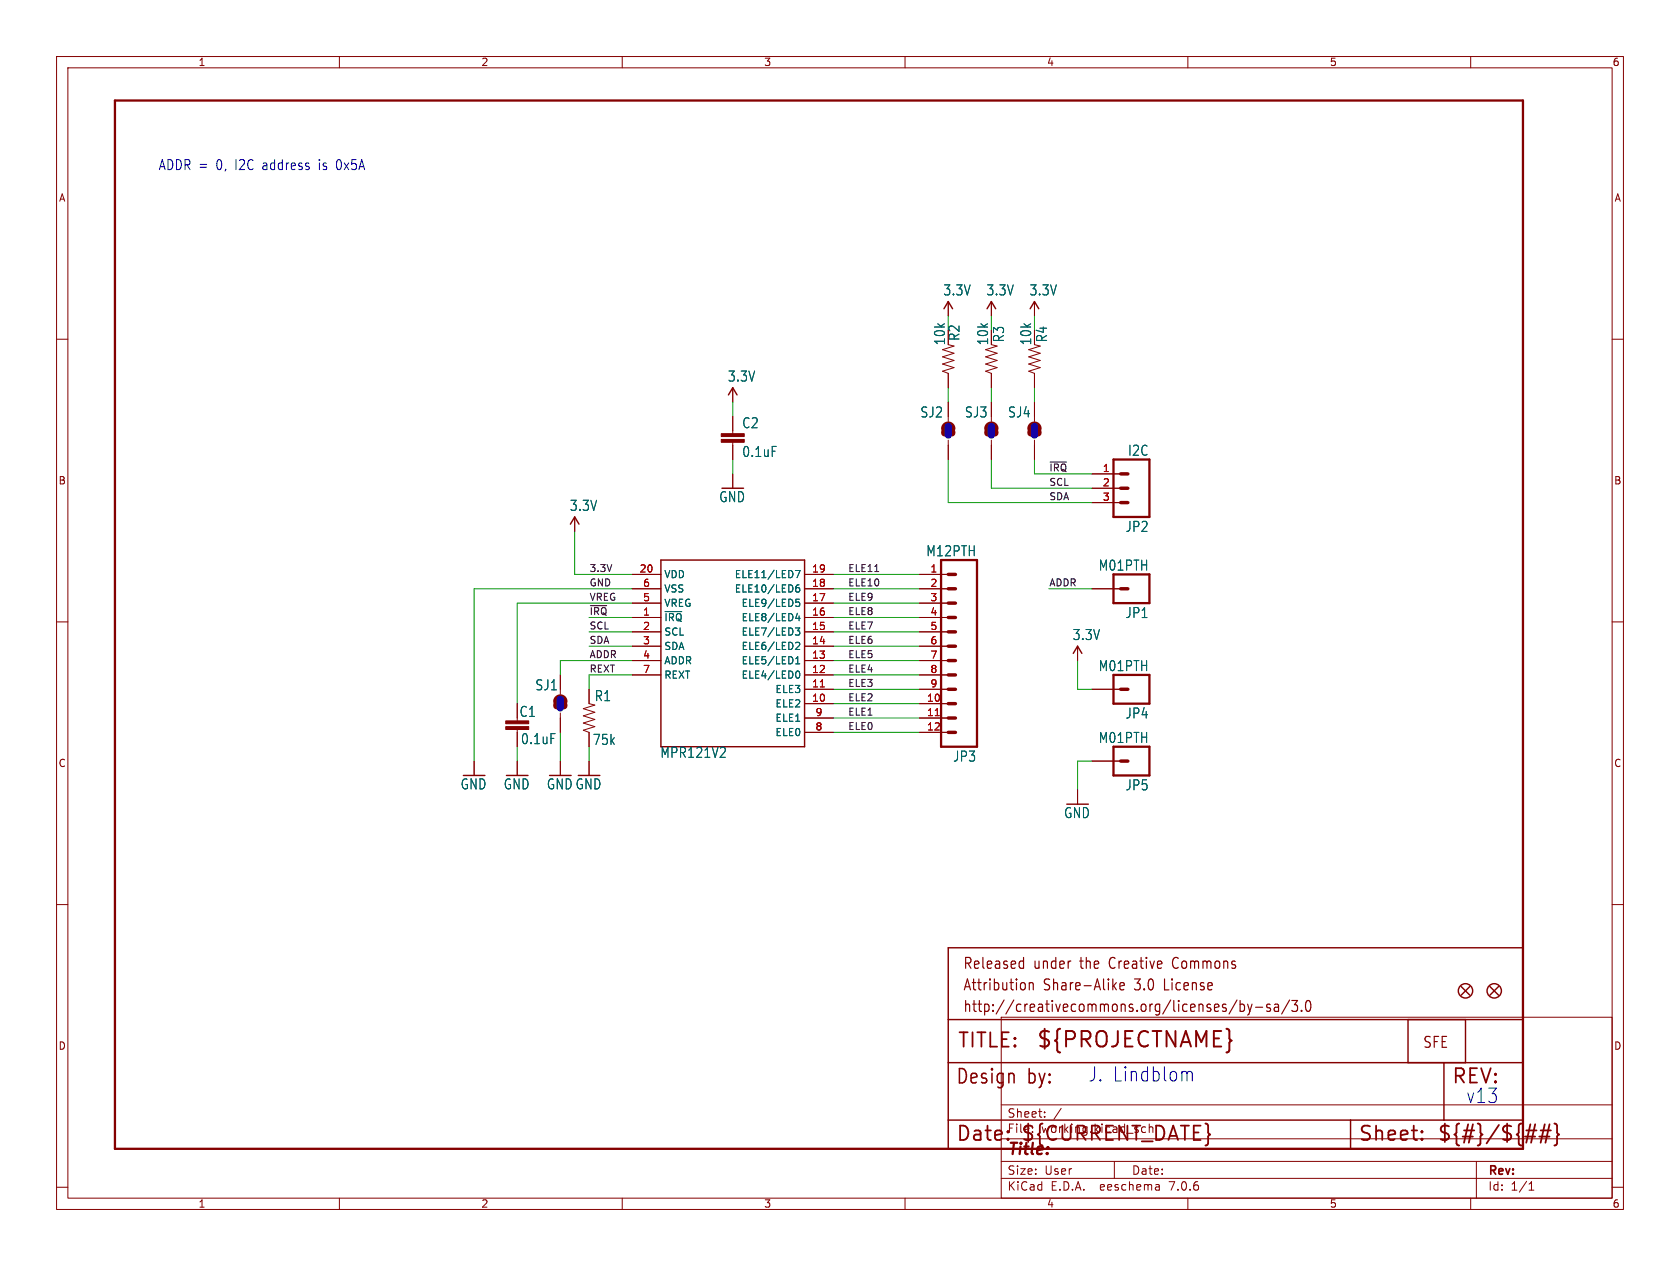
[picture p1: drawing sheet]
<svg xmlns="http://www.w3.org/2000/svg" width="297mm" height="224mm" viewBox="0 0 297 224" stroke-linecap="round" stroke-linejoin="round" font-family="sans-serif">
<g fill="none" stroke="#840000" stroke-width=".18">
<path d="M10 10h277v203.9h-277zM12 12h273v199.9h-273zM60 10v2M110 10v2M160 10v2M210 10v2M260 10v2M10 60h2M167.6 53.3v2.6M175.3 53.3v2.6M182.9 53.3v2.6M285 60h2"/>
<path d="M129.5 68.6v2.5M129.5 73.7v3M129.5 78.2v3.1M167.6 61l1.1 .2-2.1 .6 2.1 .7-2.1 .6 2.1 .7-2.1 .6 2.1 .6-2.1 .7 1 .3v2.6M167.6 71.1v3.4M167.6 77.9v3.4M175.3 71.1v3.4M175.3 77.9v3.4M176.3 61.2l-2.1 .6 2.1 .7-2.1 .6 2.1 .7-2.1 .6 2.1 .6-2.1 .7 1.1 .3v2.6M182.9 71.1v3.4M182.9 77.9v3.4M183.9 61.2l-2 .6 2 .7-2 .6 2 .7-2 .6 2 .6-2 .7 1 .3v2.6"/>
<path d="M101.6 91.4v2.6M129.5 83.8v2.6M193 83.8h5.1M193 86.4h5.1M193 88.9h5.1M10 110h2M99.1 119.4v3.4M111.8 104.1h5M111.8 109.2h5M111.8 119.4h5M111.8 116.8h5M111.8 114.3h5"/>
<path d="M111.8 111.8h5M111.8 106.7h5M111.8 101.6h5M142.2 104.1h5.1M142.2 109.2h5.1M142.2 119.4h5.1M142.2 116.8h5.1M142.2 114.3h5.1M142.2 111.8h5.1M142.2 106.7h5.1M142.2 101.6h5.1M162.6 104.1h5"/>
<path d="M162.6 109.2h5M162.6 119.4h5M162.6 116.8h5M162.6 114.3h5M162.6 111.8h5M162.6 106.7h5M162.6 101.6h5M190.5 114.3v2.5M193 104.1h5.1M285 110h2M83.8 134.6v2.6M91.4 129v.5"/>
<path d="M91.4 134.6v2.6M99.1 126.1v3.4M99.1 134.6v2.6M104.1 121.9v2.6l1.1 .2-2.1 .6 2.1 .7-2.1 .6 2.1 .7-2.1 .6 2.1 .6-2.1 .7 1 .3M104.1 134.6v2.6M142.2 124.5h5.1M142.2 121.9h5.1M142.2 129.5h5.1M142.2 127h5.1M162.6 124.5h5M162.6 121.9h5M162.6 129.5h5"/>
<path d="M162.6 127h5M190.5 139.7v2.5M193 121.9h5.1M193 134.6h5.1M10 160h2M285 160h2M177 179.9h108v32h-108zM177 195.4h108M184.7 197.5v.1M184.7 196.7v.1M187.6 196l-1.3 2M10 210h2"/>
<path d="M60 211.9v2M110 211.9v2M160 211.9v2M177 208.4h108M177 205.4h108M177 201.4h108M197 205.4v3M204.9 209.6l.1 .9M205 210.4l-.2 .1M205 209.9h-.2M210 211.9v2M260 211.9v2"/>
<path d="M261 205.4v6.5M270.3 210.5h.9M270.3 209.4l.4-.4v1.5M285 210h2"/>
</g>
<path d="M167 76.6a.64 .64 0 0 1 .6-.7 .64 .64 0 0 1 .7 .7M167 75.8a.64 .64 0 0 1 .6-.6 .64 .64 0 0 1 .7 .6M174.6 76.6a.64 .64 0 0 1 .7-.7 .64 .64 0 0 1 .6 .7M174.6 75.8a.64 .64 0 0 1 .7-.6 .64 .64 0 0 1 .6 .6M182.2 76.6a.64 .64 0 0 1 .7-.7 .64 .64 0 0 1 .6 .7M182.2 75.8a.64 .64 0 0 1 .7-.6 .64 .64 0 0 1 .6 .6M98.4 124.8a.64 .64 0 0 1 .7-.6 .64 .64 0 0 1 .6 .6M98.4 124.1a.64 .64 0 0 1 .7-.7 .64 .64 0 0 1 .6 .7" fill="none" stroke="#840000" stroke-width="1.3"/>
<path d="M20.3 17.8h248.9v185.4h-248.9zM166.4 99.1h6.3v33h-6.3zM196.8 81.3h6.4v10.1h-6.4zM196.8 101.6h6.4v5.1h-6.4zM196.8 119.4h6.4v5.1h-6.4zM196.8 132.1h6.4v5.1h-6.4z" fill="none" stroke="#840000" stroke-width=".41"/>
<g fill="none" stroke="#840000" stroke-width=".61">
<path d="M198.1 83.8h1.3M198.1 86.4h1.3M198.1 88.9h1.3M167.6 104.1h1.3M167.6 101.6h1.3M167.6 106.7h1.3M167.6 109.2h1.3M167.6 111.8h1.3M167.6 114.3h1.3M167.6 116.8h1.3M167.6 119.4h1.3M198.1 104.1h1.3"/>
<path d="M167.6 121.9h1.3M167.6 124.5h1.3M167.6 127h1.3M167.6 129.5h1.3M198.1 121.9h1.3M198.1 134.6h1.3"/>
</g>
<g fill="none" stroke="#840000" stroke-width=".25">
<path d="M166.9 54.6l.7-1.3 .8 1.3M174.5 54.6l.8-1.3 .7 1.3M182.1 54.6l.8-1.3 .7 1.3M128.8 69.9l.7-1.3 .8 1.3M100.8 92.7l.8-1.3 .8 1.3M116.8 99.1h25.4v33h-25.4zM189.7 115.6l.8-1.3 .8 1.3M167.6 167.6h101.6v35.6h-101.6zM258.3 174.5l1.5 1.5M259.8 174.5l-1.5 1.5M263.4 174.5l1.5 1.5M264.9 174.5l-1.5 1.5"/>
<path d="M167.6 188h101.6M167.6 180.3h101.6M167.6 198.1h101.6M238.8 198.1v5.1M248.9 180.3v7.7M255.3 188v10.1M259.1 180.3v7.7"/>
<circle cx="259.1" cy="175.3" r="1.27"/>
<circle cx="264.2" cy="175.3" r="1.27"/>
</g>
<g fill="none" stroke="#006464" stroke-width=".18">
<path d="M117.6 108.2h2.9M140.6 111.1h.8l-.4 .5 .3 .1 .1 .4-.3 .2h-.3M140.6 100.9h.9l-.6 1.3M140.7 117.4h.7M140.7 116.5l.3-.4v1.3M140.7 106.5h.4l.3 .2-.1 .5h-.6M140.7 113.7l.4-.1 .3 .4-.8 .9h.8M140.7 106h.6M140.8 118.8l.2-.1a.68 .68 0 0 1 .4 .6 .68 .68 0 0 1-.4 .7l-.2-.2M141 108.5l-.3 .9h.8M141.3 103.4l-.4 .1a.86 .86 0 0 0 0 1.2l.4-.1 .1-.4-.3-.3-.3 .1-.1 .2M141.3 109v.8"/>
<path d="M127.3 134h.9M128.2 132.3v.6"/>
</g>
<path d="M145 121.5h.7M165.3 126.6h.8" fill="none" stroke="#a90000" stroke-width=".18"/>
<g fill="none" stroke="#840000" stroke-width=".32">
<path d="M269.8 199.9h1.8M271.4 198.9l-.7 3.2M272.4 199.9h1.8M273.1 198.9l-.7 3.2M273.9 198.9l-.7 3.2M274.8 198.7l.3 .2 .2 .2v1.2l.3 .4-.3 .3v1.2l-.2 .3-.3 .1M178.2 201.4l.1 .1-.1 .1M251.4 201.4l.1 .1-.1 .1M251.4 201.4l-.1 .1 .1 .1M251.4 200.1v.2M251.4 201.4v.2M251.4 200.1l.1 .1-.1 .1"/>
<path d="M251.4 200.1l-.1 .1 .1 .1M269.6 201h1.8M272.1 201h1.8"/>
</g>
<g fill="none" stroke="#840000" stroke-width=".21">
<path d="M180.5 170l.4 .1M180.9 169.3v2M180.9 171.2l-.4 .1M181.2 174v.9M182 173.8v1.3M182 174a.4 .4 0 0 1 .6-.1l.1 1.2M196.9 174.4l.5 .7M197.4 173.8l-.7 .7M198 174.4l.8-.1-.1-.4-.5-.1-.2 .3 .1 .9 .1 .1 .5-.1M218.7 176.9l-1.4 2.5M219.2 177v1.9M219.2 177.7l.5-.1 .3 .4v.5l-.1 .3-.2 .1-.5-.1"/>
<path d="M220.6 177.6l.4 1.3M221 178.9l-.2 .5-.2 .1M221.3 177.6l-.3 1.3M222 178.2h1.2M224.5 177.7l-.3-.1a.34 .34 0 0 0-.3 .3 .34 .34 0 0 0 .3 .4h.2a.34 .34 0 0 1 .2 .3 .34 .34 0 0 1-.2 .3l-.5-.1M225.3 177.7l.2-.1 .5 .1v1.2M226 178.1l-.5 .1a.4 .4 0 0 0-.3 .3 .4 .4 0 0 0 .3 .4l.5-.1M228 176.9l-1.4 2.5M228.4 177h1l-.6 .7a.45 .45 0 0 1 .6 .4v.4l-.2 .3-.6 .1-.2-.2M230.1 178.7v.2M231 177.1a.37 .37 0 0 1 .4-.1 .37 .37 0 0 1 .3 .3v.9a.71 .71 0 0 1-.4 .7h-.1a1.44 1.44 0 0 1-.2-1.8z"/>
</g>
<g fill="#840000" stroke="#840000" stroke-width=".18">
<path d="M89.4 128.5h4.1v.5h-4.1z"/>
<path d="M89.4 127.5h4.1v.5h-4.1z"/>
<path d="M127.5 77.7h4.1v.5h-4.1z"/>
<path d="M127.5 76.7h4.1v.5h-4.1z"/>
</g>
<path d="M185.6 81.7h2.9M104.4 107.1h2.9M154.6 101.1h.8" fill="none" stroke="#0f0f0f" stroke-width=".18"/>
<path d="M209.9 189.9l.3-.4 .5 .1 .1 1.6" fill="none" stroke="#0000c2" stroke-width=".18"/>
<path d="M167.6 75.4v1.6M175.3 75.4v1.6M182.9 75.4v1.6M99.1 123.7v1.5" fill="none" stroke="#0000c2" stroke-width="1.3"/>
<g fill="none" stroke="#009600" stroke-width=".18">
<path d="M167.6 55.9v2.5M175.3 55.9v2.5M182.9 55.9v2.5M129.5 71.1v2.6M167.6 68.6v2.5M175.3 68.6v2.5M182.9 68.6v2.5M101.6 94v7.6h10.2M129.5 81.3v2.5M167.6 81.3v7.6h25.4M175.3 81.3v5.1h17.7M182.9 81.3v2.5h10.1"/>
<path d="M104.1 109.2h7.7M104.1 114.3h7.7M104.1 111.8h7.7M111.8 104.1h-28v30.5M111.8 106.7h-20.4v17.8M111.8 119.4h-7.7v2.5M111.8 116.8h-12.7v2.6M147.3 104.1h15.3M147.3 109.2h15.3M147.3 114.3h15.3M147.3 106.7h15.3M147.3 101.6h15.3"/>
<path d="M147.3 116.8h15.3M147.3 119.4h15.3M147.3 111.8h15.3M185.4 104.1h7.6M190.5 116.8v5.1h2.5M91.4 132.1v2.5M99.1 129.5v5.1M104.1 132.1v2.5M147.3 121.9h15.3M147.3 127h15.3M147.3 124.5h15.3M147.3 129.5h15.3"/>
<path d="M193 134.6h-2.5v5.1"/>
</g>
<text font-size="3.8" fill="#840000" x="183.1" y="185.7">${PROJECTNAME}</text>
<g font-size="3.5" fill="#840000">
<text x="169.2" y="185.7">TITLE:</text>
<text x="168.9" y="192.1">Design</text>
<text x="181.6" y="192.1">by:</text>
<text x="256.5" y="192.1">REV:</text>
<text x="168.9" y="202.2">Date:</text>
<text x="180.3" y="202.2">${CURRENT_DATE}</text>
<text x="240" y="202.2">Sheet:</text>
<text x="254" y="202.2">${#}/${##}</text>
</g>
<g font-size="3.5" fill="#0000c2">
<text x="192.3" y="191.5">J. Lindblom</text>
<text x="259.1" y="195.3">v13</text>
</g>
<text font-size="2.8" fill="#840000" x="178" y="204.8">Title:</text>
<g font-size="2.7" fill="#840000">
<text x="170.2" y="171.7">Released</text>
<text x="182.7" y="171.7">under</text>
<text x="191.1" y="171.7">the</text>
<text x="196.5" y="171.7">Creative</text>
<text x="208" y="171.7">Commons</text>
<text x="170.2" y="175.5">Attribution</text>
<text x="170.2" y="179.3">http://creativecommons.org/licenses/by-sa/3.0</text>
<text x="184.5" y="175.5">Share-Alike</text>
<text x="200.8" y="175.5">3.0</text>
<text x="206.2" y="175.5">License</text>
<text x="251.5" y="185.6">SFE</text>
</g>
<g font-size="2.5" fill="#0000c2">
<text x="27.9" y="30.2">ADDR =</text>
<text x="38.3" y="30.2">0, I2C address</text>
<text x="56.8" y="30.2">is 0x5A</text>
</g>
<g font-size="2.5" fill="#006464">
<text x="166.7" y="52.5">3.3V</text>
<text x="174.3" y="52.5">3.3V</text>
<text x="181.9" y="52.5">3.3V</text>
<text x="167.3" y="61.2" transform="rotate(-90 167.3 61.2)">10k</text>
<text x="174.9" y="61.2" transform="rotate(-90 174.9 61.2)">10k</text>
<text x="182.5" y="61.2" transform="rotate(-90 182.5 61.2)">10k</text>
<text x="128.6" y="67.7">3.3V</text>
<text x="131.1" y="76">C2</text>
<text x="162.6" y="74.1">SJ2</text>
<text x="170.5" y="74.1">SJ3</text>
<text x="178.1" y="74.1">SJ4</text>
<text x="131.1" y="81">0.1uF</text>
<text x="199.3" y="80.8">I2C</text>
<text x="127.1" y="89">GND</text>
<text x="100.6" y="90.6">3.3V</text>
<text x="198.9" y="94.3">JP2</text>
<text x="163.7" y="98.6">M12PTH</text>
<text x="194.1" y="101.2">M01PTH</text>
<text x="189.5" y="113.4">3.3V</text>
<text x="198.9" y="109.5">JP1</text>
<text x="194.1" y="118.9">M01PTH</text>
<text x="94.5" y="122.3">SJ1</text>
<text x="105" y="124.2">R1</text>
<text x="194.1" y="131.6">M01PTH</text>
<text x="198.9" y="127.3">JP4</text>
<text x="116.6" y="134.3">MPR121V2</text>
<text x="168.4" y="134.9">JP3</text>
<text x="81.3" y="139.8">GND</text>
<text x="89" y="139.8">GND</text>
<text x="96.6" y="139.8">GNDGND</text>
<text x="198.9" y="140">JP5</text>
<text x="188" y="144.9">GND</text>
</g>
<g font-size="2.5" fill="#840000">
<text x="169.8" y="60.4" transform="rotate(-90 169.8 60.4)">R2</text>
<text x="177.7" y="60.7" transform="rotate(-90 177.7 60.7)">R3</text>
<text x="185.3" y="60.7" transform="rotate(-90 185.3 60.7)">R4</text>
<text x="91.7" y="127">C1</text>
<text x="92" y="131.8">0.1uF</text>
<text x="104.7" y="132">75k</text>
</g>
<g font-size="2.1" fill="#840000">
<text x="178" y="197.9">Sheet:</text>
<text x="178" y="200.6">File:</text>
<text x="184.1" y="200.6">working.kicad_sch</text>
<text x="178" y="208">Size:</text>
<text x="184.7" y="208">User</text>
<text x="200" y="208">Date:</text>
<text x="263" y="208.2">Rev:</text>
<text x="178" y="210.8">KiCad</text>
<text x="185.7" y="210.8">E.D.A.</text>
<text x="194.6" y="210.8">eeschema</text>
<text x="207" y="210.8">7.0.6</text>
<text x="263" y="210.8">Id:</text>
<text x="267.1" y="210.8">1/1</text>
</g>
<g font-size="1.8" fill="#840000">
<text x="35" y="11.9">1</text>
<text x="85" y="11.9">2</text>
<text x="135" y="11.9">3</text>
<text x="185" y="11.9">4</text>
<text x="235" y="11.9">5</text>
<text x="285" y="11.9">6</text>
<text x="10.3" y="35.9">A</text>
<text x="285.3" y="35.9">A</text>
<text x="10.3" y="85.9">B</text>
<text x="285.3" y="85.9">B</text>
<text x="10.3" y="135.9">C</text>
<text x="285.3" y="135.9">C</text>
<text x="10.3" y="185.9">D</text>
<text x="285.3" y="185.9">D</text>
<text x="35" y="213.8">1</text>
<text x="85" y="213.8">2</text>
<text x="135" y="213.8">3</text>
<text x="185" y="213.8">4</text>
<text x="235" y="213.8">5</text>
<text x="285" y="213.8">6</text>
</g>
<g font-size="1.8" fill="#a90000">
<text x="194.9" y="83.6">1</text>
<text x="194.9" y="86.1">2</text>
<text x="194.9" y="88.6">3</text>
<text x="113" y="101.3">20</text>
<text x="143.5" y="101.3">19</text>
<text x="164.4" y="101.3">1</text>
<text x="113.6" y="106.4">5</text>
<text x="113.6" y="103.9">6</text>
<text x="143.5" y="106.4">17</text>
<text x="143.5" y="103.9">18</text>
<text x="164.4" y="103.9">2</text>
<text x="164.4" y="106.4">3</text>
<text x="113.6" y="109">1</text>
<text x="113.6" y="111.5">2</text>
<text x="143.5" y="111.5">15</text>
<text x="143.5" y="109">16</text>
<text x="164.4" y="109">4</text>
<text x="164.4" y="111.5">5</text>
<text x="113.6" y="114">3</text>
<text x="113.6" y="116.6">4</text>
<text x="113.6" y="119.1">7</text>
<text x="143.5" y="119.1">12</text>
<text x="143.5" y="116.6">13</text>
<text x="143.5" y="114">14</text>
<text x="164.4" y="114">6</text>
<text x="164.4" y="116.6">7</text>
<text x="164.4" y="119.1">8</text>
<text x="143.5" y="124.2">10</text>
<text x="143.5" y="121.7">11</text>
<text x="163.8" y="124.2">10</text>
<text x="164.4" y="121.7">9</text>
<text x="144.1" y="129.3">8</text>
<text x="144.1" y="126.7">9</text>
<text x="163.8" y="126.7">11</text>
<text x="163.8" y="129.3">12</text>
</g>
<g font-size="1.8" fill="#006464">
<text x="117.3" y="102.5">VDD</text>
<text x="117.3" y="107.5">VREG</text>
<text x="117.3" y="105">VSS</text>
<text x="129.8" y="105">ELE10/LED6</text>
<text x="129.8" y="102.5">ELE11/LED7</text>
<text x="131" y="107.5">ELE9/LED5</text>
<text x="117.3" y="110.1">~{IRQ}</text>
<text x="117.3" y="112.6">SCL</text>
<text x="131" y="112.6">ELE7/LED3</text>
<text x="131" y="110.1">ELE8/LED4</text>
<text x="117.3" y="115.2">SDA</text>
<text x="117.3" y="117.7">ADDR</text>
<text x="131" y="117.7">ELE5/LED1</text>
<text x="131" y="115.2">ELE6/LED2</text>
<text x="117.3" y="120.2">REXT</text>
<text x="131" y="120.2">ELE4/LED0</text>
<text x="137" y="125.3">ELE2</text>
<text x="137" y="122.8">ELE3</text>
<text x="137" y="130.4">ELE0</text>
<text x="137" y="127.9">ELE1</text>
</g>
<g font-size="1.7" fill="#0f0f0f">
<text x="185.4" y="83.5">~{IRQ}</text>
<text x="185.4" y="86">SCL</text>
<text x="185.4" y="88.6">SDA</text>
<text x="104.1" y="101.3">3.3V</text>
<text x="149.9" y="101.3">ELE11</text>
<text x="104.1" y="106.3">VREG</text>
<text x="104.1" y="103.8">GND</text>
<text x="149.9" y="106.3">ELE9</text>
<text x="149.9" y="103.8">ELE10</text>
<text x="185.4" y="103.8">ADDR</text>
<text x="104.1" y="114">SDA</text>
<text x="104.1" y="108.9">~{IRQ}</text>
<text x="104.1" y="111.4">SCL</text>
<text x="149.9" y="114">ELE6</text>
<text x="149.9" y="111.4">ELE7</text>
<text x="149.9" y="108.9">ELE8</text>
<text x="104.1" y="116.5">ADDR</text>
<text x="104.1" y="119">REXT</text>
<text x="149.9" y="119">ELE4</text>
<text x="149.9" y="116.5">ELE5</text>
<text x="149.9" y="121.6">ELE3</text>
<text x="149.9" y="124.1">ELE2</text>
<text x="149.9" y="129.2">ELE0</text>
<text x="149.9" y="126.7">ELE1</text>
</g>
</svg>
